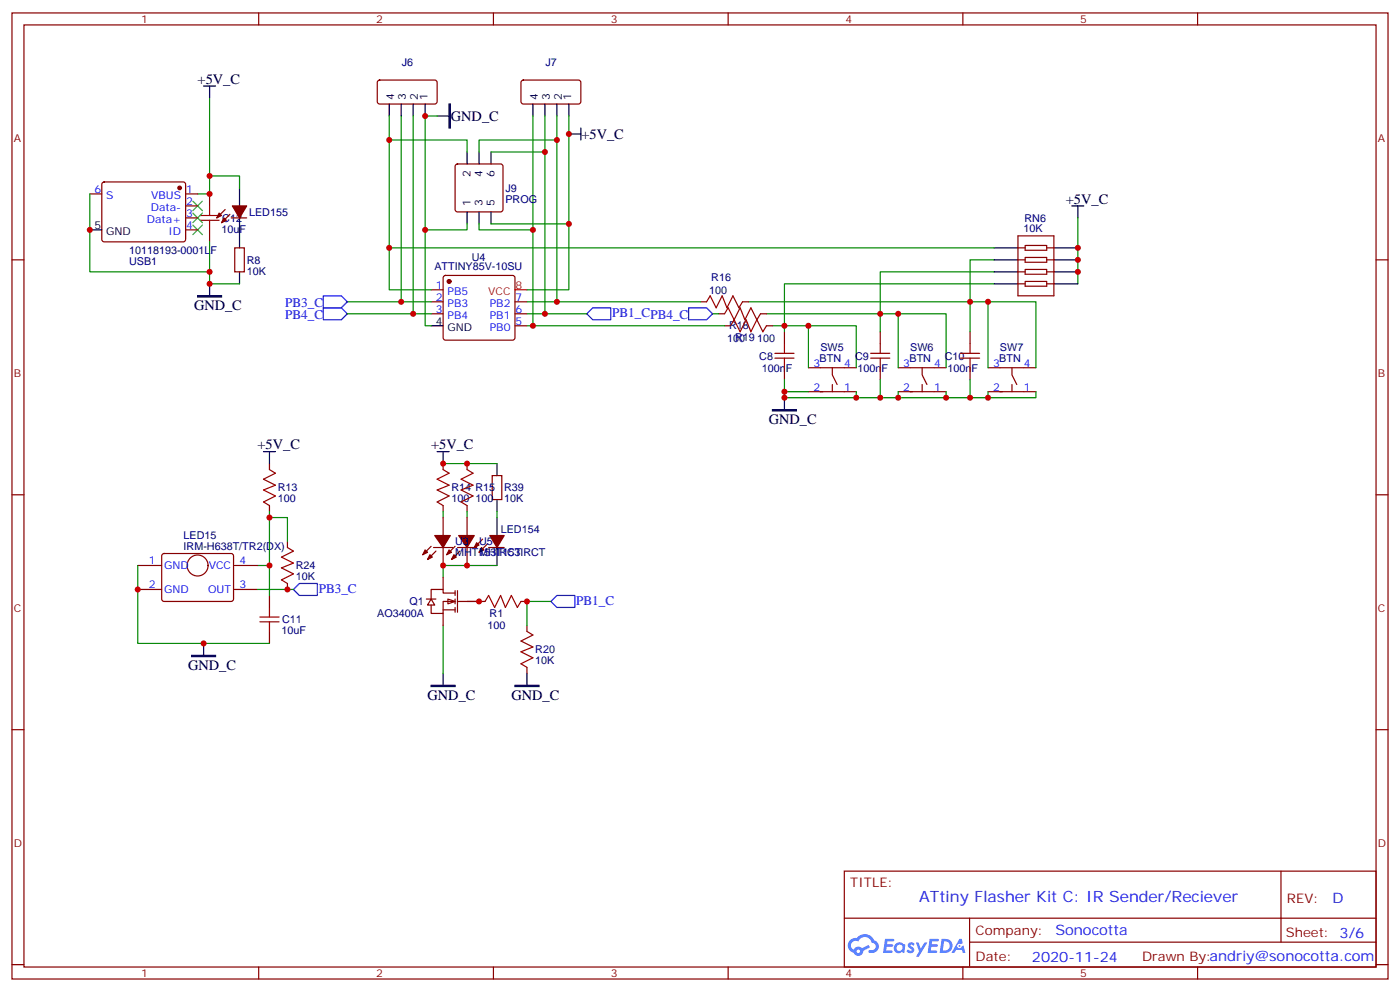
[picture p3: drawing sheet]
<svg xmlns="http://www.w3.org/2000/svg" width="412mm" height="292mm" viewBox="0 0 412 292" stroke-linecap="round" stroke-linejoin="round" font-family="sans-serif">
<g fill="none" stroke="#870000" stroke-width=".35">
<path d="M3.5 3.8h405.4v284.3h-405.4zM7.1 7.3h398.2v277.3h-398.2zM76.2 3.8v3.5M145.3 3.8v3.5M214.5 3.8v3.5M283.6 3.8v3.5M352.8 3.8v3.5M3.5 76.5h3.6M405.3 76.5h3.6M3.5 145.6h3.6M405.3 145.6h3.6M3.5 214.8h3.6"/>
<path d="M405.3 214.8h3.6M248.7 256.4h156.6v28.2h-156.6zM377.3 256.4v20.9M248.7 270.2h156.5M285.6 277.3h119.6M285.6 270.2v14.2M3.5 283.9h3.6M76.2 284.6v3.5M145.3 284.6v3.5M214.5 284.6v3.5M283.6 284.6v3.5M352.8 284.6v3.5"/>
<path d="M405.3 283.9h3.6"/>
</g>
<g fill="#5487ff">
<path d="M267.7 277.6a1.22 1.22 0 0 1 1.7 .2l-.4 .6a.47 .47 0 0 0-.3-.4 .47 .47 0 0 0-.5 .2l.1 .2a1.14 1.14 0 0 1 .8 1.8 1.14 1.14 0 0 1-1.9 0l-.2-.2 .5-.6 .7 .5a.29 .29 0 0 0 .3-.3 .29 .29 0 0 0-.2-.3 1.04 1.04 0 0 1-.6-1.7z"/>
<path d="M260.7 276.3h2.4l.3 .2-.2 .5-1.8 .1-.1 .8h1.5l.3 .4-.3 .4h-1.6l-.2 1.1h1.7l.2 .3-.2 .3-2.6 .1z"/>
<path d="M273.8 276.3h2.4l.3 .2-.1 .5-1.8 .1-.2 .8h1.6l.3 .4-.4 .4h-1.6l-.1 1.1h1.7l.2 .3-.2 .3-2.6 .1z"/>
<path d="M282.6 276.3h.7l.3 1.3-.6 .3a.69 .69 0 0 0-1 .3 .69 .69 0 0 0 .4 .9 .69 .69 0 0 0 .9-.6l.5-.2 .6 2.2h-.8l-.2-.9h-1.8l-.5 .9h-.8z"/>
<path d="M269.8 277.4h.8l.6 1.8 1.1-1.8h.9l-2.6 4.2h-.8l.9-1.5z"/>
<path d="M277.4 276.3l-.6 4.2h1.3a2.11 2.11 0 0 0 2.5-2.1 2.11 2.11 0 0 0-2.5-2.1zM278.1 277.1a1.39 1.39 0 0 1 1.7 1.4 1.39 1.39 0 0 1-1.8 1.3h-.3z"/>
<path d="M263.7 277.9a1.54 1.54 0 0 0-.1 2.2 1.54 1.54 0 0 0 2.2 .1l.6 .3 .3-2.3-.2-.3h-.4a1.49 1.49 0 0 0-2.4 0zM264 278.9a.94 .94 0 0 1 1.8 0 .94 .94 0 0 1-1.8 0z"/>
<path d="M250.4 276.7a2.18 2.18 0 0 0 1.1 3.7 1.44 1.44 0 0 0 1.6 .9 1.44 1.44 0 0 0 1.2-1.4l2-1.1-.5-.7-1.9 1a1.47 1.47 0 0 0-2.4 .4 1.39 1.39 0 0 1-.7-1.9 1.39 1.39 0 0 1 2-.5 2.12 2.12 0 0 1 2.2-1.3 2.12 2.12 0 0 1 1.9 1.7 1.14 1.14 0 0 1 1.1 1.4 1.14 1.14 0 0 1-1.7 .7 .43 .43 0 0 0-.5 .4 .43 .43 0 0 0 .4 .5 1.98 1.98 0 0 0 2.5-1.2 1.98 1.98 0 0 0-1.2-2.6 3.1 3.1 0 0 0-5.3-.6l-.9 .1zM252.3 280a.55 .55 0 0 1 1.1 0 .55 .55 0 0 1-1.1 0z"/>
<circle cx="282.6" cy="278.4" r=".26"/>
</g>
<g fill="none" stroke="#008700" stroke-width=".35">
<path d="M61.7 28.9v28.2h-3.5M114.7 34.1v51.2h12.3M118.2 34.1v54.7h-15.9M121.7 34.1v58.3h5.3M128.8 34.1h-3.6v61.8h1.8M157 34.1v61.8h-1.8M160.5 34.1v58.3h-5.3M164 34.1v54.7h-8.8M167.6 34.1v51.2h-12.4M26.5 57.1v22.9h35.2v3.5h8.9M61.7 51.8h8.9v3.5M114.7 41.2h22.9v3.5"/>
<path d="M144.6 44.7h15.9M164 41.2h-22.9v3.5M61.7 71.2v8.8M114.7 73h178.1M137.6 65.9v1.8h-12.4M141.1 65.9v1.8h15.9M144.6 65.9h23M292.8 76.5h-7v21.1M317.5 64.1v19.4M102.3 92.4h19.4M118.2 88.8h8.8M157 95.9h56.4"/>
<path d="M160.5 92.4h12.4M164 88.8h42.4M209.9 92.4h1.8M220.5 88.8h70.5v19.4M225.8 92.4h38.8v15.8M227.5 95.9h10.6v12.3M238.1 95.9h14.1v12.3M264.6 92.4h14.1v15.8M291 88.8h14.2v19.4M292.8 83.5h-61.7v14.1M292.8 80h-33.5v17.6M231.1 111.8v3.5"/>
<path d="M238.1 115.3h-7v1.8h33.5v-1.8M252.2 115.3v1.8M259.3 111.8v5.3M278.7 115.3v1.8M285.8 111.8v5.3M291 115.3v1.8h-26.4M305.2 115.3v1.8h-14.2M130.5 136.5h15.9M79.4 150.6v24.7M130.5 150.6v1.7M137.6 150.6v1.7M146.4 150.6v1.7"/>
<path d="M40.6 166.4v23h38.8M75.8 166.4h3.6M75.8 173.5h10.6M137.6 177h3.5M146.4 166.4h-15.9v3.6M162.3 177h-7.1v7.1M130.5 184.1v14.1"/>
</g>
<g fill="#870000" stroke="#870000" stroke-width=".35">
<path d="M68.4 60.6h4.3l-2.1 3.5z"/>
<path d="M66 64.1l.7 .7-1.4 .7z"/>
<path d="M64.6 62.7l.7 .7-1.4 .7z"/>
<path d="M144.3 157.6h4.2l-2.1 3.5z"/>
<path d="M141.8 161.1l.7 .8-1.4 .7z"/>
<path d="M140.4 159.7l.7 .7-1.4 .7z"/>
<path d="M135.1 157.6h4.6l-2.1 3.5z"/>
<path d="M132.3 161.9l.7 .7-1.4 .7z"/>
<path d="M133.7 163.3l.7 .7-1.4 .7z"/>
<path d="M128.1 157.6h4.5l-2.1 3.5z"/>
<path d="M125.2 161.9l.7 .7-1.4 .7z"/>
<path d="M126.6 163.3l.8 .7-1.5 .7z"/>
<circle cx="132.3" cy="82.8" r=".53"/>
<circle cx="52.9" cy="55.3" r=".53"/>
</g>
<g fill="none" stroke="#870000" stroke-width=".35">
<path d="M111.4 23.8l.4-.2h16.5l.5 .7-.1 5.9-.6 .4h-16.5l-.5-.7v-5.6zM153.7 23.8l.5-.2h16.5l.4 .7-.1 5.9-.6 .4h-16.5l-.4-.7v-5.6zM26.5 57.1h3.5M30.2 53.8l.5-.2h23.3l.5 .2 .2 .5-.1 16.5-.6 .4-23.6-.1-.4-.6v-16.2zM54.7 57.1h3.5M61.7 57.1v3.5M134.3 48.5l.5-.2h12.7l.5 .2 .2 .5v12.7l-.3 .5-.4 .2h-12.7l-.5-.3-.2-.4v-12.7zM54.7 64.1h3.5M54.7 60.6h3.5M54.7 67.7h3.5M61.7 67.7v3.5M66.3 61.7l-2.4 2.4"/>
<path d="M67.7 63.1l-2.4 2.4M68.1 64.1h4.6M69.1 73h2.9v7h-2.9zM299.9 73h2.1M299.9 69.4h10.5v17.7h-10.5zM299.9 76.5h2.1M302 79.3h6.3v1.4h-6.3zM302 75.8h6.3v1.4h-6.3zM302 72.2h6.3v1.5h-6.3zM308.3 73h2.1M308.3 76.5h2.1M127 85.3h3.5"/>
<path d="M127 88.8h3.5M127 92.4h3.5M130.8 81.3l.4-.2h19.8l.5 .2 .2 .5v17.6l-.2 .5-.5 .2h-19.8l-.5-.2-.2-.5v-17.6zM151.7 88.8h3.5M151.7 92.4h3.5M151.7 95.9h3.5M206.4 88.8h1.7M211.7 92.4h1.7M213.4 95.9h1.8M218.7 88.8h1.8M224 92.4h1.8M225.8 95.9h1.7"/>
<path d="M231.1 97.6v3.6M259.3 97.6v3.6M285.8 97.6v3.6M299.9 83.5h2.1M299.9 80h2.1M302 82.8h6.3v1.4h-6.3zM308.3 83.5h2.1M308.3 80h2.1M231.1 108.2v3.6M238.1 108.2h14.1M238.1 115.3h14.1M245.2 108.2v2.1l1.4 2.9"/>
<path d="M245.2 113.2v2.1M259.3 108.2v3.6M264.6 108.2h14.1M264.6 115.3h14.1M271.6 108.2v2.1l1.4 2.9M271.6 113.2v2.1M285.8 108.2v3.6M291 108.2h14.2M291 115.3h14.2M298.1 108.2v2.1l1.4 2.9M298.1 113.2v2.1M79.4 136.5v1.7"/>
<path d="M130.5 136.5v1.7M137.6 136.5v1.7M145 140h2.8v7h-2.8zM79.4 148.8v1.8M130.5 148.8v1.8M130.5 152.3v5.3M137.6 148.8v1.8M137.6 152.3v5.3M142.2 158.7l-2.5 2.4M40.6 166.4h7M40.6 173.5h7M47.9 163.1l.4-.2 20.1 .1 .4 .6-.1 13-.6 .4h-20l-.5-.7v-12.7z"/>
<path d="M68.8 166.4h7M68.8 173.5h7M79.4 175.3v3.5M127 160.8l-2.5 2.5M127.7 161.1h5.6M128.4 162.2l-2.5 2.5M130.5 161.1v5.3M134.1 160.8l-2.5 2.5M134.8 161.1h5.6M135.5 162.2l-2.5 2.5M137.6 161.1v5.3M141.1 177h1.8"/>
<path d="M143.6 160.1l-2.5 2.5M143.9 161.1h4.6M153.5 177h1.7M79.4 185.8v3.6M155.2 184.1v1.7M155.2 196.4v1.8"/>
<circle cx="58.2" cy="166.4" r="3.1"/>
</g>
<g fill="none" stroke="#000" stroke-width=".35">
<path d="M60 25.3h3.5M61.7 25.3v3.6M114.7 30.6v3.5M118.2 30.6v3.5M121.7 30.6v3.5M125.2 30.6v3.5M128.8 34.1h3.5M157 30.6v3.5M160.5 30.6v3.5M164 30.6v3.5M167.6 30.6v3.5M167.6 39.4h3.5"/>
<path d="M171.1 37.7v3.5M70.6 55.3v5.3M137.6 44.7v3.6M141.1 44.7v3.6M144.6 44.7v3.6M26.5 67.7h3.5M70.6 64.1v8.9M137.6 62.4v3.5M141.1 62.4v3.5M144.6 62.4v3.5M292.8 76.5h7.1M292.8 73h7.1"/>
<path d="M310.4 76.5h7.1M310.4 73h7.1M315.7 60.6h3.6M317.5 60.6v3.5M61.7 83.5v3.6M70.6 80v3.5M127 95.9h3.5M292.8 83.5h7.1M292.8 80h7.1M310.4 83.5h7.1M310.4 80h7.1M231.1 117.1v3.5"/>
<path d="M77.6 132.9h3.5M79.4 132.9v3.6M128.8 132.9h3.5M130.5 132.9v3.6M146.4 136.5v3.5M146.4 147v3.6M146.4 152.3v5.3M146.4 161.1v5.3M60 189.4v3.5M130.5 198.2v3.5M155.2 198.2v3.5"/>
</g>
<path d="M151.7 85.3h3.5" fill="none" stroke="#f00" stroke-width=".35"/>
<path d="M132.3 30.6h.3v7.1h-.3zM58.2 87.1h7.1v.3h-7.1zM227.5 120.6h7.1v.3h-7.1zM56.4 192.9h7.1v.4h-7.1zM127 201.7h7.1v.4h-7.1zM151.7 201.7h7v.4h-7z" fill="#000" stroke="#000" stroke-width=".35"/>
<g fill="none" stroke="#a10000" stroke-width=".35">
<path d="M58.9 64.8h5.7M58.9 63.4h5.7M61.7 60.6v2.8M61.7 64.8v2.9M208.1 88.8l1.1-1.7 1.8 3.5 1.7-3.5 1.4 3.5 1.8-3.5 1.8 3.5 1-1.8M213.4 92.4l1.1-1.8 3.5 7 1.8-3.5 1.4 3.5 2.8-5.2M215.2 95.9l2.8-5.3 1.4 3.5 1.8-3.5 3.5 7 1.1-1.7M228.2 105.4h5.7M228.2 104h5.7M231.1 101.2v2.8M231.1 105.4v2.8M256.5 105.4h5.6"/>
<path d="M256.5 104h5.6M259.3 101.2v2.8M259.3 105.4v2.8M282.9 105.4h5.7M282.9 104h5.7M285.8 101.2v2.8M285.8 105.4v2.8M79.4 138.2l1.7 1.1-3.5 1.7 3.5 1.8-3.5 1.4 3.5 1.8-3.5 1.7 1.8 1.1M130.5 138.2l1.8 1.1-3.5 1.7 3.5 1.8-3.5 1.4 3.5 1.8-3.5 1.7 1.7 1.1M137.6 138.2l1.7 1.1-3.5 1.7 3.5 1.8-3.5 1.4 3.5 1.8-3.5 1.7 1.8 1.1M79.4 178.8v2.8M142.9 177l1-1.7 1.8 3.5 1.8-3.5 1.4 3.5 1.7-3.5 1.8 3.5 1.1-1.8"/>
<path d="M76.6 183h5.6M76.6 181.6h5.6M79.4 183v2.8M155.2 185.8l1.8 1.1-3.5 1.8 3.5 1.7-3.5 1.4 3.5 1.8-3.5 1.8 1.7 1"/>
</g>
<path d="M56.8 59.2l2.8 2.8M59.6 59.2l-2.8 2.8M56.8 66.3l2.8 2.8M56.8 62.7l2.8 2.8M59.6 66.3l-2.8 2.8M59.6 62.7l-2.8 2.8" fill="none" stroke="#3c3" stroke-width=".35"/>
<path d="M95.2 87.1h5.3l1.8 1.7-1.8 1.8h-5.3zM95.2 90.6h5.3l1.8 1.8-1.8 1.7h-5.3zM172.9 92.4l1.7-1.8h5.3v3.5h-5.3zM202.8 90.6h5.3l1.8 1.8-1.8 1.7h-5.3zM86.4 173.5l1.8-1.8h5.3v3.6h-5.3zM162.3 177l1.7-1.7h5.3v3.5h-5.3z" fill="none" stroke="#00f" stroke-width=".35"/>
<g fill="#fff" stroke="#870000" stroke-width=".35">
<path d="M131.9 176.3l2.2 .7-2.2 .7z"/>
<path d="M127 176.3l1.1 1.8h-2.2z"/>
</g>
<g fill="none" stroke="#870000" stroke-width=".35">
<path d="M84.7 159.4v1.7M84.7 171.7v1.8M125.6 176.3h2.8M130.5 179.5h3.6M130.5 170v3.5M134.1 174.6h-3.6v-1.1h-3.5v2.8M134.1 177h-3.6v3.6h-3.5v-2.5M134.1 173.8v1.5M134.1 176.3v1.4M134.1 178.8v1.4M134.8 173.8v6.4M134.8 177h6.3"/>
<path d="M130.5 180.6v3.5"/>
</g>
<path d="M84.7 161.1l1.7 1.1-3.5 1.8 3.5 1.7-3.5 1.4 3.5 1.8-3.5 1.8 1.8 1" fill="none" stroke="#a10000" stroke-width=".35"/>
<path d="M79.4 152.3h5.3v7.1" fill="none" stroke="#008700" stroke-width=".35"/>
<g fill="#c00">
<circle cx="264.6" cy="117.1" r=".88"/>
<circle cx="291" cy="117.1" r=".88"/>
<circle cx="278.7" cy="117.1" r=".88"/>
<circle cx="252.2" cy="117.1" r=".88"/>
<circle cx="238.1" cy="95.9" r=".88"/>
<circle cx="264.6" cy="92.4" r=".88"/>
<circle cx="291" cy="88.8" r=".88"/>
<circle cx="285.8" cy="117.1" r=".88"/>
<circle cx="259.3" cy="117.1" r=".88"/>
<circle cx="259.3" cy="92.4" r=".88"/>
<circle cx="285.8" cy="88.8" r=".88"/>
<circle cx="231.1" cy="117.1" r=".88"/>
<circle cx="231.1" cy="95.9" r=".88"/>
<circle cx="231.1" cy="115.3" r=".88"/>
<circle cx="317.5" cy="80" r=".88"/>
<circle cx="317.5" cy="76.5" r=".88"/>
<circle cx="317.5" cy="73" r=".88"/>
<circle cx="61.7" cy="51.8" r=".88"/>
<circle cx="61.7" cy="57.1" r=".88"/>
<circle cx="167.6" cy="39.4" r=".88"/>
<circle cx="26.5" cy="67.7" r=".88"/>
<circle cx="61.7" cy="80" r=".88"/>
<circle cx="40.6" cy="173.5" r=".88"/>
<circle cx="61.7" cy="83.5" r=".88"/>
<circle cx="130.5" cy="136.5" r=".88"/>
<circle cx="137.6" cy="136.5" r=".88"/>
<circle cx="125.2" cy="34.1" r=".88"/>
<circle cx="79.4" cy="166.4" r=".88"/>
<circle cx="125.2" cy="67.7" r=".88"/>
<circle cx="157" cy="67.7" r=".88"/>
<circle cx="167.6" cy="65.9" r=".88"/>
<circle cx="114.7" cy="41.2" r=".88"/>
<circle cx="160.5" cy="44.7" r=".88"/>
<circle cx="164" cy="41.2" r=".88"/>
<circle cx="155.2" cy="177" r=".88"/>
<circle cx="160.5" cy="92.4" r=".88"/>
<circle cx="118.2" cy="88.8" r=".88"/>
<circle cx="157" cy="95.9" r=".88"/>
<circle cx="164" cy="88.8" r=".88"/>
<circle cx="121.7" cy="92.4" r=".88"/>
<circle cx="114.7" cy="73" r=".88"/>
<circle cx="137.6" cy="166.4" r=".88"/>
<circle cx="130.5" cy="166.4" r=".88"/>
<circle cx="141.1" cy="177" r=".88"/>
<circle cx="84.7" cy="173.5" r=".88"/>
<circle cx="79.4" cy="152.3" r=".88"/>
<circle cx="60" cy="189.4" r=".88"/>
</g>
<text font-size="4.6" fill="#00f" x="270.8" y="265.4">ATtiny Flasher Kit C: IR Sender/Reciever</text>
<g font-size="4.2">
<text x="58.2" y="24.6">+5V_C</text>
<text x="132.8" y="35.6">GND_C</text>
<text x="171.3" y="40.9">+5V_C</text>
<text x="314" y="59.9">+5V_C</text>
<text x="57.1" y="91.3">GND_C</text>
<text x="226.5" y="124.8">GND_C</text>
<text x="75.8" y="132.2">+5V_C</text>
<text x="127" y="132.2">+5V_C</text>
<text x="55.4" y="197.1">GND_C</text>
<text x="125.9" y="206">GND_C</text>
<text x="150.6" y="206">GND_C</text>
</g>
<g font-size="4.2" fill="#00f">
<text x="392.5" y="265.7">D</text>
<text x="310.9" y="275.2">Sonocotta</text>
<text x="304" y="283">2020-11-24</text>
</g>
<g font-size="3.9" fill="#00f">
<text x="84" y="90.5">PB3_C</text>
<text x="84" y="94">PB4_C</text>
<text x="180.3" y="93.3">PB1_CPB4_C</text>
<text x="93.9" y="174.4">PB3_C</text>
<text x="169.7" y="178">PB1_C</text>
</g>
<g font-size="3.9" fill="#800">
<text x="250.5" y="261">TITLE:</text>
<text x="379.1" y="265.7">REV:</text>
<text x="287.4" y="275.2">Company:</text>
<text x="378.7" y="275.8">Sheet: 3/6</text>
<text x="287.4" y="282.9">Date:</text>
<text x="336.4" y="282.9">Drawn By:andriy@sonocotta.com</text>
</g>
<g font-size="3.2" fill="#800">
<text x="41.6" y="6.8">1</text>
<text x="110.8" y="6.8">2</text>
<text x="179.9" y="6.8">3</text>
<text x="249.1" y="6.8">4</text>
<text x="318.2" y="6.8">5</text>
<text x="4.1" y="41.9">A</text>
<text x="405.9" y="41.9">A</text>
<text x="4.1" y="111.1">B</text>
<text x="405.9" y="111.1">B</text>
<text x="4.1" y="180.2">C</text>
<text x="405.9" y="180.2">C</text>
<text x="4.1" y="249.3">D</text>
<text x="405.9" y="249.3">D</text>
<text x="41.6" y="287.6">1</text>
<text x="110.8" y="287.6">2</text>
<text x="179.9" y="287.6">3</text>
<text x="249.1" y="287.6">4</text>
<text x="318.2" y="287.6">5</text>
</g>
<g font-size="3.2" fill="#000080">
<text x="118.3" y="19.4">J6</text>
<text x="160.7" y="19.4">J7</text>
<text x="148.9" y="59.8">PROG</text>
<text x="148.9" y="56.5">J9</text>
<text x="65.5" y="65.2">C12</text>
<text x="73.4" y="63.5">LED155</text>
<text x="301.8" y="65.3">RN6</text>
<text x="65.3" y="68.5">10uF</text>
<text x="301.5" y="68.4">10K</text>
<text x="38" y="74.7">10118193-0001LF</text>
<text x="72.7" y="77.6">R8</text>
<text x="138.9" y="76.8">U4</text>
<text x="38" y="78">USB1</text>
<text x="72.7" y="80.8">10K</text>
<text x="128" y="79.5">ATTINY85V-10SU</text>
<text x="209.5" y="82.8">R16</text>
<text x="208.9" y="86.4">100</text>
<text x="214.2" y="100.6">100</text>
<text x="214.8" y="97">R18</text>
<text x="216.6" y="100.5">R19</text>
<text x="223" y="100.6">100</text>
<text x="223.6" y="105.9">C8</text>
<text x="241.4" y="106.5">BTN</text>
<text x="241.6" y="103.2">SW5</text>
<text x="251.9" y="105.9">C9</text>
<text x="267.9" y="106.5">BTN</text>
<text x="268.1" y="103.2">SW6</text>
<text x="278.3" y="105.9">C10</text>
<text x="294.4" y="106.5">BTN</text>
<text x="294.6" y="103.2">SW7</text>
<text x="224.4" y="109.4">100nF</text>
<text x="252.6" y="109.4">100nF</text>
<text x="279.1" y="109.4">100nF</text>
<text x="81.8" y="147.8">100</text>
<text x="81.8" y="144.6">R13</text>
<text x="133" y="147.8">100</text>
<text x="133" y="144.6">R14 R15</text>
<text x="140.1" y="147.8">100</text>
<text x="148.5" y="147.8">10K</text>
<text x="148.5" y="144.6">R39</text>
<text x="54.1" y="161.9">IRM-H638T/TR2(DX)</text>
<text x="54.1" y="158.6">LED15</text>
<text x="134.1" y="160.5">U3</text>
<text x="141.1" y="160.5">U5</text>
<text x="147.5" y="157">LED154</text>
<text x="87.1" y="167.6">R24</text>
<text x="134.1" y="163.7">MHT153IRCT</text>
<text x="141.1" y="163.7">MHT153IRCT</text>
<text x="87.1" y="170.8">10K</text>
<text x="120.6" y="178.2">Q1</text>
<text x="83.1" y="183.4">C11</text>
<text x="111.1" y="181.5">AO3400A</text>
<text x="143.6" y="185.2">100</text>
<text x="144.2" y="181.6">R1</text>
<text x="82.9" y="186.6">10uF</text>
<text x="157.7" y="195.5">10K</text>
<text x="157.7" y="192.3">R20</text>
</g>
<g font-size="3.2">
<text x="116.1" y="29.3" transform="rotate(-90 116.1 29.3)">4</text>
<text x="119.6" y="29.3" transform="rotate(-90 119.6 29.3)">3</text>
<text x="123.1" y="29.3" transform="rotate(-90 123.1 29.3)">2</text>
<text x="125.9" y="29.3" transform="rotate(-90 125.9 29.3)">1</text>
<text x="158.4" y="29.3" transform="rotate(-90 158.4 29.3)">4</text>
<text x="161.9" y="29.3" transform="rotate(-90 161.9 29.3)">3</text>
<text x="165.5" y="29.3" transform="rotate(-90 165.5 29.3)">2</text>
<text x="168.3" y="29.3" transform="rotate(-90 168.3 29.3)">1</text>
<text x="138.6" y="52" transform="rotate(-90 138.6 52)">2</text>
<text x="142.2" y="52" transform="rotate(-90 142.2 52)">4</text>
<text x="145.7" y="52" transform="rotate(-90 145.7 52)">6</text>
<text x="138.6" y="60.6" transform="rotate(-90 138.6 60.6)">1</text>
<text x="142.2" y="60.6" transform="rotate(-90 142.2 60.6)">3</text>
<text x="145.7" y="60.6" transform="rotate(-90 145.7 60.6)">5</text>
<text x="27.8" y="67.3">5</text>
<text x="31.3" y="69.1">GND</text>
<text x="128.3" y="95.5">4</text>
<text x="131.8" y="97.3">GND</text>
</g>
<g font-size="3.2" fill="#00f">
<text x="27.8" y="56.7">6</text>
<text x="31.3" y="58.5">S</text>
<text x="44.5" y="58.5">VBUS</text>
<text x="54.9" y="56.7">1</text>
<text x="43.3" y="65.5">Data+</text>
<text x="44.4" y="62">Data-</text>
<text x="54.9" y="60.3">2</text>
<text x="54.9" y="63.8">3</text>
<text x="49.6" y="69.1">ID</text>
<text x="54.9" y="67.3">4</text>
<text x="128.3" y="84.9">1</text>
<text x="128.3" y="88.5">2</text>
<text x="131.8" y="86.7">PB5</text>
<text x="151.9" y="88.5">7</text>
<text x="128.3" y="92">3</text>
<text x="131.8" y="90.2">PB3</text>
<text x="131.8" y="93.8">PB4</text>
<text x="144.3" y="93.8">PB1</text>
<text x="144.3" y="90.2">PB2</text>
<text x="151.9" y="95.5">5</text>
<text x="151.9" y="92">6</text>
<text x="144.3" y="97.3">PB0</text>
<text x="239.6" y="107.9">3</text>
<text x="248.7" y="107.9">4</text>
<text x="266.1" y="107.9">3</text>
<text x="275.2" y="107.9">4</text>
<text x="292.6" y="107.9">3</text>
<text x="301.6" y="107.9">4</text>
<text x="239.6" y="114.9">2</text>
<text x="248.7" y="114.9">1</text>
<text x="266.1" y="114.9">2</text>
<text x="275.2" y="114.9">1</text>
<text x="292.6" y="114.9">2</text>
<text x="301.6" y="114.9">1</text>
<text x="43.8" y="166.1">1</text>
<text x="48.3" y="167.5">GND</text>
<text x="61.5" y="167.5">VCC</text>
<text x="70.6" y="166.1">4</text>
<text x="43.8" y="173.1">2</text>
<text x="70.6" y="173.1">3</text>
<text x="48.3" y="174.6">GND</text>
<text x="61.3" y="174.6">OUT</text>
</g>
<g font-size="3.2" fill="#f00">
<text x="143.8" y="86.7">VCC</text>
<text x="151.9" y="84.9">8</text>
</g>
</svg>
